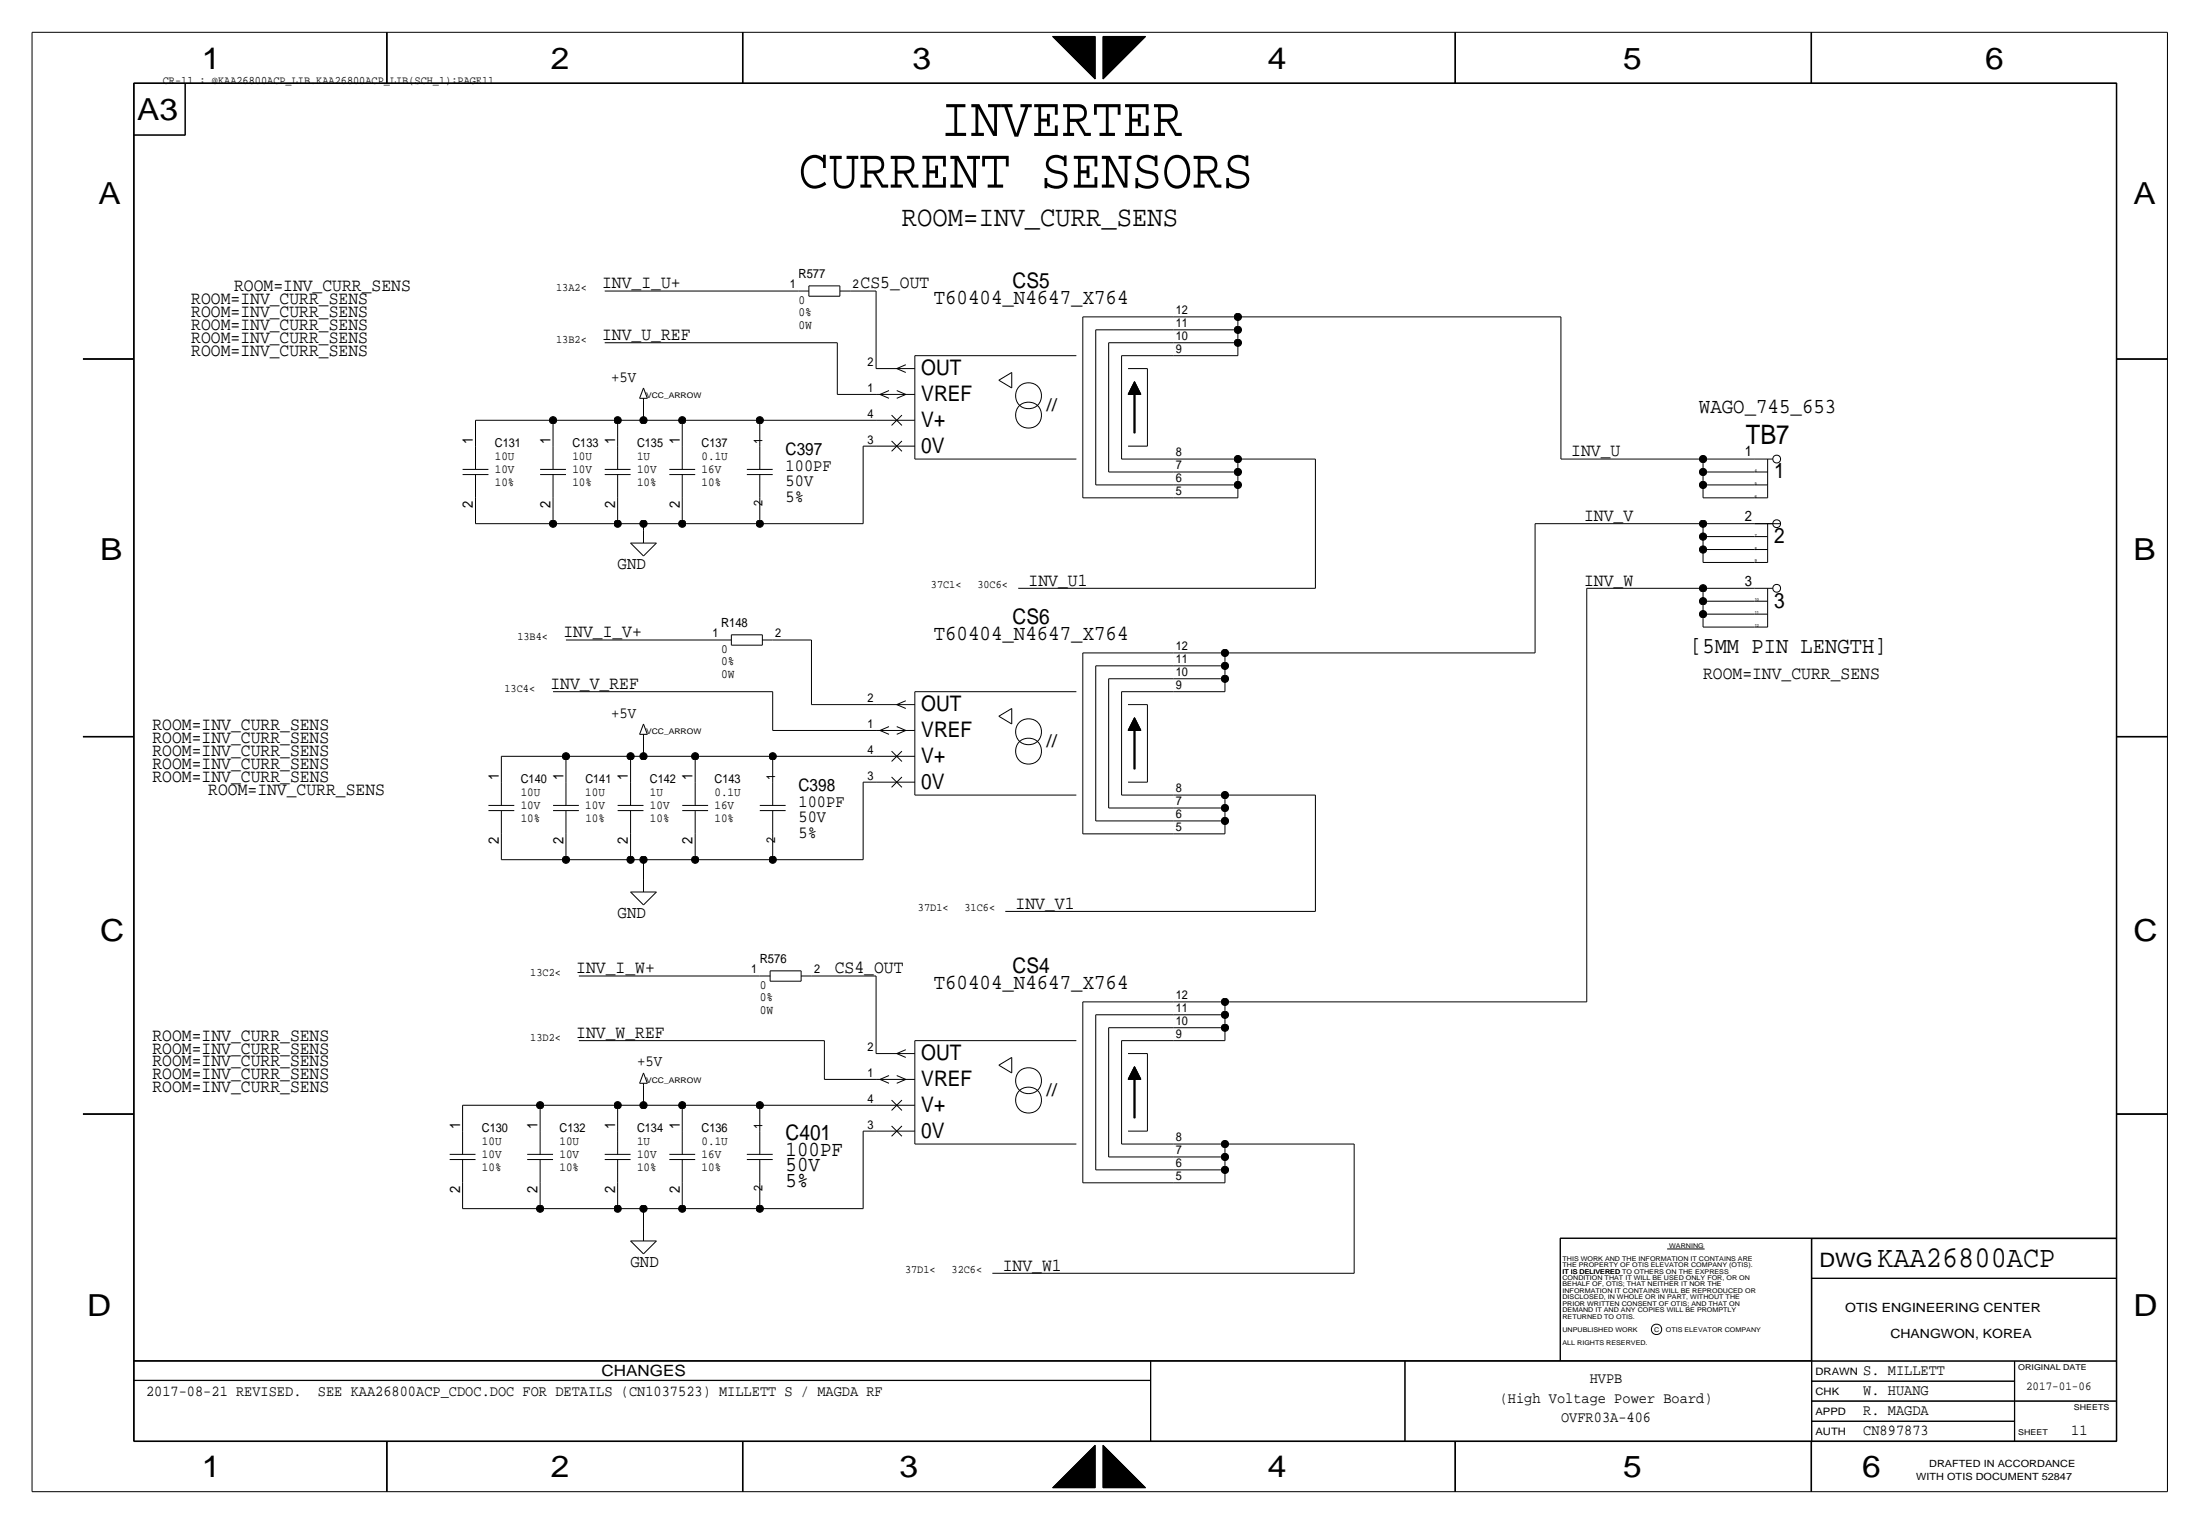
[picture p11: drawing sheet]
<svg xmlns="http://www.w3.org/2000/svg" width="432mm" height="300mm" viewBox="0 0 432 300" stroke-linecap="round" stroke-linejoin="round" font-family="sans-serif">
<g fill="none" stroke="#000" stroke-width=".2">
<path d="M6.3 6.4v286.8zM6.3 6.4h419.8zM26.3 16.3v267zM26.3 16.3h389.8zM26.3 16.4v266.9zM26.3 16.4h389.8zM26.4 16.4h389.6zM26.4 16.4v266.9zM36.4 16.4v10.2zM76 6.4v10zM76.1 6.4v10zM145.9 6.4v10z"/>
<path d="M146 6.4v10zM206.9 7.2h8.4zM206.9 7.2l8.4 8.3zM207 7.2h.1M207 7.2v.1zM207.1 7.2v.1zM207.1 7.2v.2zM207.2 7.2v.2zM207.2 7.2v.3zM207.3 7.2v.3zM207.3 7.2v.4zM207.4 7.2v.4z"/>
<path d="M207.4 7.2v.5zM207.5 7.2v.5zM207.5 7.2v.6zM207.6 7.2v.6zM207.6 7.2v.7zM207.7 7.2v.7zM207.7 7.2v.8zM207.8 7.2v.8zM207.8 7.2v.9zM207.9 7.2v.9zM207.9 7.2v1zM208 7.2v1z"/>
<path d="M208 7.2v1.1zM208.1 7.2v1.1zM208.1 7.2v1.2zM208.2 7.2v1.2zM208.2 7.2v1.3zM208.3 7.2v1.3zM208.3 7.2v1.4zM208.4 7.2v1.4zM208.4 7.2v1.5zM208.5 7.2v1.5zM208.5 7.2v1.6zM208.6 7.2v1.6z"/>
<path d="M208.6 7.2v1.7zM208.7 7.2v1.7zM208.7 7.2v1.8zM208.8 7.2v1.8zM208.8 7.2v1.9zM208.9 7.2v1.9zM208.9 7.2v2zM209 7.2v2zM209 7.2v2.1zM209.1 7.2v2.1zM209.1 7.2v2.2zM209.2 7.2v2.2z"/>
<path d="M209.2 7.2v2.3zM209.3 7.2v2.4zM209.4 7.2v2.5zM209.5 7.2v2.6zM209.6 7.2v2.7zM209.7 7.2v2.7zM209.7 7.2v2.8zM209.8 7.2v2.8zM209.8 7.2v2.9zM209.9 7.2v2.9zM209.9 7.2v3zM210 7.2v3z"/>
<path d="M210 7.2v3.1zM210.1 7.2v3.1zM210.1 7.2v3.2zM210.2 7.2v3.2zM210.2 7.2v3.3zM210.3 7.2v3.3zM210.3 7.2v3.4zM210.4 7.2v3.4zM210.4 7.2v3.5zM210.5 7.2v3.5zM210.5 7.2v3.6zM210.6 7.2v3.6z"/>
<path d="M210.6 7.2v3.7zM210.7 7.2v3.7zM210.7 7.2v3.8zM210.8 7.2v3.8zM210.8 7.2v3.9zM210.9 7.2v3.9zM210.9 7.2v4zM211 7.2v4zM211 7.2v4.1zM211.1 7.2v4.1zM211.1 7.2v4.2zM211.2 7.2v4.2z"/>
<path d="M211.2 7.2v4.3zM211.3 7.2v4.3zM211.3 7.2v4.4zM211.4 7.2v4.4zM211.4 7.2v4.5zM211.5 7.2v4.5zM211.5 7.2v4.6zM211.6 7.2v4.6zM211.6 7.2v4.7zM211.7 7.2v4.7zM211.7 7.2v4.8zM211.8 7.2v4.8z"/>
<path d="M211.8 7.2v4.9zM211.9 7.2v4.9zM211.9 7.2v5zM212 7.2v5zM212 7.2v5.1zM212.1 7.2v5.1zM212.1 7.2v5.2zM212.2 7.2v5.2zM212.2 7.2v5.3zM212.3 7.2v5.3zM212.3 7.2v5.4zM212.4 7.2v5.4z"/>
<path d="M212.4 7.2v5.5zM212.5 7.2v5.6zM212.6 7.2v5.7zM212.7 7.2v5.8zM212.8 7.2v5.8zM212.8 7.2v5.9zM212.9 7.2v5.9zM212.9 7.2v6zM213 7.2v6zM213 7.2v6.1zM213.1 7.2v6.1zM213.1 7.2v6.2z"/>
<path d="M213.2 7.2v6.2zM213.2 7.2v6.3zM213.3 7.2v6.3zM213.3 7.2v6.4zM213.4 7.2v6.4zM213.4 7.2v6.5zM213.5 7.2v6.5zM213.5 7.2v6.6zM213.6 7.2v6.6zM213.6 7.2v6.7zM213.7 7.2v6.7zM213.7 7.2v6.8z"/>
<path d="M213.8 7.2v6.8zM213.8 7.2v6.9zM213.9 7.2v6.9zM213.9 7.2v7zM214 7.2v7zM214 7.2v7.1zM214.1 7.2v7.1zM214.1 7.2v7.2zM214.2 7.2v7.2zM214.2 7.2v7.3zM214.3 7.2v7.3zM214.3 7.2v7.4z"/>
<path d="M214.4 7.2v7.4zM214.4 7.2v7.5zM214.5 7.2v7.5zM214.5 7.2v7.6zM214.6 7.2v7.6zM214.6 7.2v7.7zM214.7 7.2v7.7zM214.7 7.2v7.8zM214.8 7.2v7.8zM214.8 7.2v7.9zM214.9 7.2v7.9zM214.9 7.2v8z"/>
<path d="M215 7.2v8zM215 7.2v8.1zM215.1 7.2v8.1zM215.1 7.2v8.2zM215.2 7.2v8.2zM215.2 7.2v8.3zM215.3 7.2v8.3zM216.8 7.2v8.3zM216.8 7.2h8.4zM216.9 7.2v8.3zM216.9 7.2v8.2zM217 7.2v8.2z"/>
<path d="M217 7.2v8.1zM217.1 7.2v8.1zM217.1 7.2v8zM217.2 7.2v8zM217.2 7.2v7.9zM217.3 7.2v7.9zM217.3 7.2v7.8zM217.4 7.2v7.8zM217.4 7.2v7.7zM217.5 7.2v7.7zM217.5 7.2v7.6zM217.6 7.2v7.6z"/>
<path d="M217.6 7.2v7.5zM217.7 7.2v7.5zM217.7 7.2v7.4zM217.8 7.2v7.4zM217.8 7.2v7.3zM217.9 7.2v7.3zM217.9 7.2v7.2zM218 7.2v7.2zM218 7.2v7.1zM218.1 7.2v7.1zM218.1 7.2v7zM218.2 7.2v7z"/>
<path d="M218.2 7.2v6.9zM218.3 7.2v6.9zM218.3 7.2v6.8zM218.4 7.2v6.8zM218.4 7.2v6.7zM218.5 7.2v6.7zM218.5 7.2v6.6zM218.6 7.2v6.6zM218.6 7.2v6.5zM218.7 7.2v6.5zM218.7 7.2v6.4zM218.8 7.2v6.4z"/>
<path d="M218.8 7.2v6.3zM218.9 7.2v6.3zM218.9 7.2v6.2zM219 7.2v6.2zM219 7.2v6.1zM219.1 7.2v6.1zM219.2 7.2v6zM219.3 7.2v5.9zM219.4 7.2v5.8zM219.5 7.2v5.7zM219.6 7.2v5.6zM219.7 7.2v5.5z"/>
<path d="M219.7 7.2v5.4zM219.8 7.2v5.4zM219.8 7.2v5.3zM219.9 7.2v5.3zM219.9 7.2v5.2zM220 7.2v5.2zM220 7.2v5.1zM220.1 7.2v5.1zM220.1 7.2v5zM220.2 7.2v5zM220.2 7.2v4.9zM220.3 7.2v4.9z"/>
<path d="M220.3 7.2v4.8zM220.4 7.2v4.8zM220.4 7.2v4.7zM220.5 7.2v4.7zM220.5 7.2v4.6zM220.6 7.2v4.6zM220.6 7.2v4.5zM220.7 7.2v4.5zM220.7 7.2v4.4zM220.8 7.2v4.4zM220.8 7.2v4.3zM220.9 7.2v4.3z"/>
<path d="M220.9 7.2v4.2zM221 7.2v4.2zM221 7.2v4.1zM221.1 7.2v4.1zM221.1 7.2v4zM221.2 7.2v4zM221.2 7.2v3.9zM221.3 7.2v3.9zM221.3 7.2v3.8zM221.4 7.2v3.8zM221.4 7.2v3.7zM221.5 7.2v3.7z"/>
<path d="M221.5 7.2v3.6zM221.6 7.2v3.6zM221.6 7.2v3.5zM221.7 7.2v3.5zM221.7 7.2v3.4zM221.8 7.2v3.4zM221.8 7.2v3.3zM221.9 7.2v3.3zM221.9 7.2v3.2zM222 7.2v3.2zM222 7.2v3.1zM222.1 7.2v3.1z"/>
<path d="M222.1 7.2v3zM222.2 7.2v3zM222.2 7.2v2.9zM222.3 7.2v2.9zM222.4 7.2v2.8zM222.5 7.2v2.7zM222.6 7.2v2.6zM222.7 7.2v2.5zM222.8 7.2v2.4zM222.9 7.2v2.3zM222.9 7.2v2.2zM223 7.2v2.2z"/>
<path d="M223 7.2v2.1zM223.1 7.2v2.1zM223.1 7.2v2zM223.2 7.2v2zM223.2 7.2v1.9zM223.3 7.2v1.9zM223.3 7.2v1.8zM223.4 7.2v1.8zM223.4 7.2v1.7zM223.5 7.2v1.7zM223.5 7.2v1.6zM223.6 7.2v1.6z"/>
<path d="M223.6 7.2v1.5zM223.7 7.2v1.5zM223.7 7.2v1.4zM223.8 7.2v1.4zM223.8 7.2v1.3zM223.9 7.2v1.3zM223.9 7.2v1.2zM224 7.2v1.2zM224 7.2v1.1zM224.1 7.2v1.1zM224.1 7.2v1zM224.2 7.2v1z"/>
<path d="M224.2 7.2v.9zM224.3 7.2v.9zM224.3 7.2v.8zM224.4 7.2v.8zM224.4 7.2v.7zM224.5 7.2v.7zM224.5 7.2v.6zM224.6 7.2v.6zM224.6 7.2v.5zM224.7 7.2v.5zM224.7 7.2v.4zM224.8 7.2v.4z"/>
<path d="M224.8 7.2v.3zM224.9 7.2v.3zM224.9 7.2v.2zM225 7.2v.2zM225 7.2v.1zM225.1 7.2v.1zM225.1 7.2h.1M225.2 7.2l-8.4 8.3zM286 6.4v10zM286.1 6.4v10zM356 6.4v10zM356.1 6.4v10z"/>
<path d="M416 16.4v266.9zM416.1 16.4v266.9zM416.1 16.3v267zM426.1 6.4v286.8zM26.3 26.5h10.1zM26.3 26.6h10.1zM118.9 57.2h38.1zM157 57.2h2zM159 56.2h6.1zM159 58.2h6.1zM159 56.2v2zM165.1 57.2h2z"/>
<path d="M165.1 56.2v2zM167.1 57.2h5.1zM172.2 57.2v15.2zM16.3 70.6h10zM16.3 70.5h10zM118.9 67.4h45.7zM125.7 78.3h1.6zM126.5 76.3l-.8 2zM126.5 78.8v3.8zM126.5 76.3l.8 2zM126.5 78.3v.5zM164.6 67.4v10.1z"/>
<path d="M164.6 77.5h7.6zM172.2 72.4h7.6zM172.2 77.5h7.6zM173 77.5l1.8 .8zM173 77.5l1.8-.7zM176.3 76.8l1.8 .7zM176.3 78.3l1.8-.8zM176.3 72.4l1.8-.7zM176.3 72.4l1.8 .8zM179.8 69.9h31.8zM179.8 69.9v20.3zM196.3 74.7l2.6-1.5z"/>
<path d="M196.3 74.7l2.6 1.6zM198.9 73.2v3.1zM212.9 62.3v35.5zM212.9 62.3h17.7zM215.4 64.8v30.5zM215.4 64.8h15.2zM217.9 67.4v25.4zM217.9 67.4h12.7zM220.5 69.9h10.1zM220.5 69.9v20.3zM221.7 72.4h3.9zM221.7 77.5h2.6z"/>
<path d="M221.8 77.4v.1zM221.8 77.3v.2zM221.9 77.2v.3zM221.9 77.1v.4zM222 77v.5zM222 76.9v.6zM222.1 76.8v.7zM222.1 76.7v.8zM222.2 76.6v.9zM222.2 76.5v1zM222.3 76.4v1.1zM222.4 76.3v1.2z"/>
<path d="M222.4 76.2v1.3zM222.5 76.1v1.4zM222.5 76v1.5zM222.6 75.9v1.6zM222.6 75.8v1.7zM222.7 75.7v1.8zM222.7 75.6v1.9zM222.8 75.5v2zM222.8 75.4v2.1zM222.9 75.3v2.2zM222.9 75.2v9.9zM223 75.1v10z"/>
<path d="M223 75v10.1zM223 75l-1.3 2.5zM223 75l1.3 2.5zM223.1 75.1v10zM223.1 75.2v9.9zM223.2 75.3v2.2zM223.2 75.4v2.1zM223.3 75.5v2zM223.3 75.6v1.9zM223.4 75.7v1.8zM223.4 75.8v1.7zM223.5 75.9v1.6z"/>
<path d="M223.5 76v1.5zM223.6 76.1v1.4zM223.6 76.2v1.3zM223.7 76.3v1.2zM223.7 76.4v1.1zM223.8 76.5v1zM223.8 76.6v.9zM223.9 76.7v.8zM223.9 76.8v.7zM224 76.9v.6zM224 77v.5zM224.1 77.1v.4z"/>
<path d="M224.1 77.2v.3zM224.2 77.3v.2zM224.2 77.4v.1zM225.6 72.4v15.3zM230.6 67.4h12.7zM230.6 69.9h12.7zM230.6 64.8h12.7zM230.6 62.3h12.7zM243.3 62.3h63.5zM243.3 67.4v2.5zM243.3 64.8v2.6zM243.3 62.3v2.5z"/>
<path d="M306.8 62.3v27.9zM416.1 70.6h10zM416.1 70.5h10zM90.9 93.3h5.1zM90.9 92.3h5.1zM93.5 82.6v5.1zM93.5 97.8v5.1zM93.5 87.7v4.6zM93.5 93.3v4.5zM93.5 82.6h15.2zM106.2 93.3h5.1zM106.2 92.3h5.1z"/>
<path d="M108.7 82.6h12.7zM108.7 82.6v5.1zM108.7 97.8v5.1zM108.7 87.7v4.6zM108.7 93.3v4.5zM118.9 93.3h5.1zM118.9 92.3h5.1zM121.4 82.6h5.1zM121.4 82.6v5.1zM121.4 97.8v5.1zM121.4 87.7v4.6zM121.4 93.3v4.5z"/>
<path d="M126.5 82.6h7.6zM131.6 93.3h5.1zM131.6 92.3h5.1zM134.1 82.6h15.3zM134.1 82.6v5.1zM134.1 97.8v5.1zM134.1 87.7v4.6zM134.1 93.3v4.5zM146.8 92.3h5.1zM146.8 93.3h5.1zM149.4 82.6v5.1zM149.4 97.8v5.1z"/>
<path d="M149.4 93.3v4.5zM149.4 87.7v4.6zM149.4 82.6h22.8zM169.7 87.7v15.2zM169.7 87.7h2.5zM172.2 82.6h7.6zM172.2 87.7h7.6zM175.3 81.6l2 2zM175.3 86.7l2 2zM177.3 81.6l-2 2zM177.3 86.7l-2 2zM179.8 90.2h31.8z"/>
<path d="M212.9 97.8h17.7zM215.4 95.3h15.2zM217.9 92.8h12.7zM220.5 90.2h10.1zM221.7 87.7h3.9zM230.6 90.2h12.7zM230.6 92.8h12.7zM230.6 95.3h12.7zM230.6 97.8h12.7zM243.3 90.2h15.3zM243.3 90.2v2.6zM243.3 92.8v2.5z"/>
<path d="M243.3 95.3v2.5zM258.6 90.2v25.4zM306.8 90.2h28zM334.8 90.2h10.1zM334.8 92.8h10.1zM334.8 95.3h10.1zM334.8 97.8h10.1zM334.8 90.2v2.6zM334.8 92.8v2.5zM334.8 95.3v2.5zM344.9 97.8h2.6zM344.9 92.8h2.6z"/>
<path d="M344.9 95.3h2.6zM344.9 90.2h3.6zM347.5 90.2v7.6zM93.5 102.9h15.2zM108.7 102.9h12.7zM121.4 102.9h5.1zM124 106.7h5zM124 106.7l2.5 2.6zM126.5 102.9v1.3zM126.5 104.2v2.5zM126.5 102.9h7.6zM129 106.7l-2.5 2.6z"/>
<path d="M134.1 102.9h15.3zM149.4 102.9h20.3zM200.2 115.6h58.4zM301.8 102.9v25.4zM301.8 102.9h33zM311.9 115.6v81.3zM311.9 115.6h22.9zM334.8 118.2h10.1zM334.8 102.9h10.1zM334.8 105.5h10.1zM334.8 108h10.1zM334.8 118.2v2.5z"/>
<path d="M334.8 115.6v2.6zM334.8 115.6h10.1zM334.8 102.9v2.6zM334.8 105.5v2.5zM334.8 108v2.5zM334.8 110.5h10.1zM344.9 102.9h5.1zM344.9 118.2h2.6zM344.9 110.5h2.6zM344.9 108h2.6zM344.9 105.5h2.6zM344.9 115.6h3.6z"/>
<path d="M344.9 102.9h3.6zM347.5 102.9v7.6zM347.5 115.6v7.6zM108.7 135.9h43.2zM111.3 125.8h30.4zM141.7 125.8h2.1zM143.8 124.8h6.1zM143.8 126.8h6.1zM143.8 124.8v2zM149.9 125.8h2zM149.9 124.8v2zM151.9 135.9v7.7z"/>
<path d="M151.9 125.8h7.6zM159.5 138.5h12.7zM159.5 125.8v12.7zM172.2 138.5h7.6zM176.3 138.5l1.8-.8zM176.3 138.5l1.8 .7zM179.8 135.9h31.8zM179.8 135.9v20.4zM198.9 139.2v3.1zM212.9 128.3v35.6zM212.9 128.3h17.7zM215.4 130.9v30.4z"/>
<path d="M215.4 130.9h15.2zM217.9 133.4v25.4zM217.9 133.4h12.7zM220.5 135.9h10.1zM220.5 135.9v20.4zM221.7 138.5h3.9zM225.6 138.5v15.2zM230.6 135.9h10.2zM230.6 133.4h10.2zM230.6 130.9h10.2zM230.6 128.3h10.2zM240.8 128.3h61z"/>
<path d="M240.8 133.4v2.5zM240.8 130.9v2.5zM240.8 128.3v2.6zM334.8 123.2h10.1zM334.8 120.7h10.1zM334.8 120.7v2.5zM344.9 123.2h2.6zM344.9 120.7h2.6zM16.3 144.7h10zM16.3 144.8h10zM96 159.3h5.1zM96 158.3h5.1z"/>
<path d="M98.6 148.6h12.7zM98.6 148.6v5.1zM98.6 153.7v4.6zM98.6 159.3v4.6zM108.7 159.3h5.1zM108.7 158.3h5.1zM111.3 148.6h12.7zM111.3 148.6v5.1zM111.3 153.7v4.6zM111.3 159.3v4.6zM121.4 159.3h5.1zM121.4 158.3h5.1z"/>
<path d="M124 148.6v5.1zM124 153.7v4.6zM124 159.3v4.6zM124 148.6h2.5zM125.7 144.3h1.6zM126.5 148.6h10.2zM126.5 142.3l-.8 2zM126.5 144.8v3.8zM126.5 142.3l.8 2zM126.5 144.3v.5zM134.1 159.3h5.1zM134.1 158.3h5.1z"/>
<path d="M136.7 148.6v5.1zM136.7 153.7v4.6zM136.7 159.3v4.6zM136.7 148.6h15.2zM149.4 159.3h5zM149.4 158.3h5zM151.9 148.6v5.1zM151.9 159.3v4.6zM151.9 153.7v4.6zM151.9 143.6h20.3zM151.9 148.6h20.3zM169.7 153.7v15.3z"/>
<path d="M169.7 153.7h2.5zM172.2 148.6h7.6zM172.2 153.7h7.6zM172.2 143.6h7.6zM173 143.6l1.8 .7zM173 143.6l1.8-.8zM175.3 147.6l2 2.1zM175.3 152.7l2 2zM176.3 142.8l1.8 .8zM176.3 144.3l1.8-.7zM177.3 147.6l-2 2.1zM177.3 152.7l-2 2z"/>
<path d="M179.8 156.3h31.8zM196.3 140.8l2.6-1.6zM196.3 140.8l2.6 1.5zM217.9 158.8h12.7zM220.5 156.3h10.1zM221.7 153.7h3.9zM221.7 143.6h2.6zM221.8 143.5v.1zM221.8 143.4v.2zM221.9 143.3v.3zM221.9 143.2v.4zM222 143.1v.5z"/>
<path d="M222 143v.6zM222.1 142.8v.8zM222.1 142.7v.9zM222.2 142.6v1zM222.2 142.5v1.1zM222.3 142.4v1.2zM222.4 142.3v1.3zM222.4 142.2v1.4zM222.5 142.1v1.5zM222.5 142v1.6zM222.6 141.9v1.7zM222.6 141.8v1.8z"/>
<path d="M222.7 141.7v1.9zM222.7 141.6v2zM222.8 141.5v2.1zM222.8 141.4v2.2zM222.9 141.3v2.3zM222.9 141.2v10zM223 141.1v10.1zM223 141v10.2zM223 141l-1.3 2.6zM223 141l1.3 2.6zM223.1 141.1v10.1zM223.1 141.2v10z"/>
<path d="M223.2 141.3v2.3zM223.2 141.4v2.2zM223.3 141.5v2.1zM223.3 141.6v2zM223.4 141.7v1.9zM223.4 141.8v1.8zM223.5 141.9v1.7zM223.5 142v1.6zM223.6 142.1v1.5zM223.6 142.2v1.4zM223.7 142.3v1.3zM223.7 142.4v1.2z"/>
<path d="M223.8 142.5v1.1zM223.8 142.6v1zM223.9 142.7v.9zM223.9 142.8v.8zM224 143v.6zM224 143.1v.5zM224.1 143.2v.4zM224.1 143.3v.3zM224.2 143.4v.2zM224.2 143.5v.1zM230.6 156.3h10.2zM230.6 158.8h10.2z"/>
<path d="M240.8 156.3h17.8zM240.8 156.3v2.5zM240.8 158.8v2.5zM258.6 156.3v22.8zM416.1 144.8h10zM416.1 144.7h10zM98.6 169h12.7zM98.6 163.9v5.1zM111.3 169h12.7zM111.3 163.9v5.1zM124 169h2.5zM124 163.9v5.1z"/>
<path d="M124 175.3h5zM124 175.3l2.5 2.6zM126.5 169h10.2zM126.5 169v3.8zM126.5 172.8v2.5zM129 175.3l-2.5 2.6zM136.7 163.9v5.1zM136.7 169h15.2zM151.9 169h17.8zM151.9 163.9v5.1zM197.6 179.1h61zM212.9 163.9h17.7z"/>
<path d="M215.4 161.3h15.2zM230.6 163.9h10.2zM230.6 161.3h10.2zM240.8 161.3v2.6zM113.8 191.8h35.6zM149.4 191.8h2zM151.4 190.8h6.1zM151.4 192.8h6.1zM151.4 190.8v2zM157.5 191.8h2zM157.5 190.8v2zM159.5 191.8h12.7z"/>
<path d="M172.2 191.8v15.3zM212.9 196.9v35.6zM212.9 196.9h17.7zM215.4 199.4v30.5zM215.4 199.4h15.2zM230.6 196.9h10.2zM230.6 199.4h10.2zM240.8 196.9h71.1zM240.8 196.9v2.5zM240.8 199.4v2.6zM16.3 219h10zM16.3 218.9h10z"/>
<path d="M90.9 217.2h15.3zM90.9 217.2v5.1zM106.2 217.2v5.1zM106.2 217.2h15.2zM113.8 204.5h48.3zM121.4 217.2h5.1zM121.4 217.2v5.1zM125.7 212.9h1.6zM126.5 210.9l-.8 2zM126.5 213.4v3.8zM126.5 210.9l.8 2zM126.5 212.9v.5z"/>
<path d="M126.5 217.2h7.6zM134.1 217.2h15.3zM134.1 217.2v5.1zM149.4 217.2v5.1zM149.4 217.2h22.8zM162.1 212.1h10.1zM162.1 204.5v7.6zM172.2 207.1h7.6zM172.2 217.2h7.6zM172.2 212.1h7.6zM173 212.1l1.8 .8zM173 212.1l1.8-.7z"/>
<path d="M175.3 216.2l2 2zM176.3 211.4l1.8 .7zM176.3 212.9l1.8-.8zM176.3 207.1l1.8-.8zM176.3 207.1l1.8 .7zM177.3 216.2l-2 2zM179.8 204.5h31.8zM179.8 204.5v20.3zM196.3 209.3l2.6-1.5zM196.3 209.3l2.6 1.6zM198.9 207.8v3.1zM217.9 202v25.4z"/>
<path d="M217.9 202h12.7zM220.5 204.5h10.1zM220.5 204.5v20.3zM221.7 207.1h3.9zM221.7 212.1h2.6zM221.8 212v.1zM221.8 211.9v.2zM221.9 211.8v.3zM221.9 211.7v.4zM222 211.6v.5zM222 211.5v.6zM222.1 211.4v.7z"/>
<path d="M222.1 211.3v.8zM222.2 211.2v.9zM222.2 211.1v1zM222.3 211v1.1zM222.4 210.9v1.2zM222.4 210.8v1.3zM222.5 210.7v1.4zM222.5 210.6v1.5zM222.6 210.5v1.6zM222.6 210.4v1.7zM222.7 210.3v1.8zM222.7 210.2v1.9z"/>
<path d="M222.8 210.1v2zM222.8 210v2.1zM222.9 209.9v2.2zM222.9 209.8v10zM223 209.7v10.1zM223 209.6v10.2zM223 209.6l-1.3 2.5zM223 209.6l1.3 2.5zM223.1 209.7v10.1zM223.1 209.8v10zM223.2 209.9v2.2zM223.2 210v2.1z"/>
<path d="M223.3 210.1v2zM223.3 210.2v1.9zM223.4 210.3v1.8zM223.4 210.4v1.7zM223.5 210.5v1.6zM223.5 210.6v1.5zM223.6 210.7v1.4zM223.6 210.8v1.3zM223.7 210.9v1.2zM223.7 211v1.1zM223.8 211.1v1zM223.8 211.2v.9z"/>
<path d="M223.9 211.3v.8zM223.9 211.4v.7zM224 211.5v.6zM224 211.6v.5zM224.1 211.7v.4zM224.1 211.8v.3zM224.2 211.9v.2zM224.2 212v.1zM225.6 207.1v15.2zM230.6 204.5h10.2zM230.6 202h10.2zM240.8 202v2.5z"/>
<path d="M416.1 219h10zM416.1 218.9h10zM88.4 227.9h5.1zM88.4 226.9h5.1zM90.9 237.5h15.3zM90.9 232.5v5zM90.9 222.3v4.6zM90.9 227.9v4.6zM103.6 227.9h5.1zM103.6 226.9h5.1zM106.2 232.5v5zM106.2 222.3v4.6z"/>
<path d="M106.2 227.9v4.6zM106.2 237.5h15.2zM118.9 227.9h5.1zM118.9 226.9h5.1zM121.4 237.5h5.1zM121.4 232.5v5zM121.4 222.3v4.6zM121.4 227.9v4.6zM126.5 237.5v3.9zM126.5 237.5h7.6zM131.6 227.9h5.1zM131.6 226.9h5.1z"/>
<path d="M134.1 237.5h15.3zM134.1 232.5v5zM134.1 222.3v4.6zM134.1 227.9v4.6zM146.8 226.9h5.1zM146.8 227.9h5.1zM149.4 232.5v5zM149.4 227.9v4.6zM149.4 222.3v4.6zM149.4 237.5h20.3zM169.7 222.3h2.5zM169.7 222.3v15.2z"/>
<path d="M172.2 222.3h7.6zM175.3 221.3l2 2zM177.3 221.3l-2 2zM179.8 224.8h31.8zM212.9 232.5h17.7zM215.4 229.9h15.2zM217.9 227.4h12.7zM220.5 224.8h10.1zM221.7 222.3h3.9zM230.6 229.9h10.2zM230.6 232.5h10.2zM230.6 224.8h10.2z"/>
<path d="M230.6 227.4h10.2zM240.8 224.8h25.4zM240.8 229.9v2.6zM240.8 227.4v2.5zM240.8 224.8v2.6zM266.2 224.8v25.4zM124 243.9h5zM124 243.9l2.5 2.5zM126.5 241.4v2.5zM129 243.9l-2.5 2.5zM195.1 250.2h71.1zM306.7 243.4h109.4z"/>
<path d="M306.7 243.3h109.4zM306.7 243.3v24.2zM327.7 245.5h7.4zM356.1 243.4h60zM356.1 243.3v24.2zM356.1 251.2h60zM356.1 251.3h60zM356.1 243.3v49.9zM356.2 243.3v40zM26.3 271.3h199.9zM26.3 267.4h329.8zM26.3 267.5h389.8z"/>
<path d="M226.2 267.5v15.8zM276.1 267.5v15.8zM276.2 267.5v15.8zM356.1 279.3h39.9zM356.1 271.4h39.9zM356.1 271.5h39.9zM356.1 275.3h60zM356.1 275.4h60zM396 267.5v15.8zM6.3 293.2h419.8zM26.3 283.3h389.8zM26.3 283.2h389.8z"/>
<path d="M76 283.3v9.9zM76.1 283.3v9.9zM145.9 283.3v9.9zM146 283.3v9.9zM206.9 292.4h8.4zM207 292.4h.1M207 292.3v.1zM207.1 292.3v.1zM207.1 292.2v.2zM207.2 292.2v.2zM207.2 292.1v.3zM207.3 292v.4z"/>
<path d="M207.4 291.9v.5zM207.5 291.8v.6zM207.6 291.7v.7zM207.7 291.6v.8zM207.8 291.5v.9zM207.9 291.4v1zM208 291.3v1.1zM208.1 291.2v1.2zM208.2 291.1v1.3zM208.3 291v1.4zM208.4 290.9v1.5zM208.5 290.8v1.6z"/>
<path d="M208.6 290.7v1.7zM208.7 290.6v1.8zM208.8 290.5v1.9zM208.9 290.4v2zM209 290.3v2.1zM209.1 290.2v2.2zM209.2 290.1v2.3zM209.3 290v2.4zM209.4 289.9v2.5zM209.5 289.8v2.6zM209.6 289.7v2.7zM209.7 289.7v2.7z"/>
<path d="M209.7 289.6v2.8zM209.8 289.6v2.8zM209.8 289.5v2.9zM209.9 289.5v2.9zM209.9 289.4v3zM210 289.4v3zM210 289.3v3.1zM210.1 289.3v3.1zM210.1 289.2v3.2zM210.2 289.2v3.2zM210.2 289.1v3.3zM210.3 289.1v3.3z"/>
<path d="M210.3 289v3.4zM210.4 289v3.4zM210.4 288.9v3.5zM210.5 288.8v3.6zM210.6 288.7v3.7zM210.7 288.6v3.8zM210.8 288.5v3.9zM210.9 288.4v4zM211 288.3v4.1zM211.1 288.2v4.2zM211.2 288.1v4.3zM211.3 288v4.4z"/>
<path d="M211.4 287.9v4.5zM211.5 287.8v4.6zM211.6 287.7v4.7zM211.7 287.6v4.8zM211.8 287.5v4.9zM211.9 287.4v5zM212 287.3v5.1zM212.1 287.2v5.2zM212.2 287.1v5.3zM212.3 287v5.4zM212.4 286.9v5.5zM212.5 286.8v5.6z"/>
<path d="M212.6 286.7v5.7zM212.7 286.6v5.8zM212.8 286.6v5.8zM212.8 286.5v5.9zM212.9 286.5v5.9zM212.9 286.4v6zM213 286.4v6zM213 286.3v6.1zM213.1 286.3v6.1zM213.1 286.2v6.2zM213.2 286.2v6.2zM213.2 286.1v6.3z"/>
<path d="M213.3 286.1v6.3zM213.3 286v6.4zM213.4 286v6.4zM213.4 285.9v6.5zM213.5 285.9v6.5zM213.5 285.8v6.6zM213.6 285.7v6.7zM213.7 285.6v6.8zM213.8 285.5v6.9zM213.9 285.4v7zM214 285.3v7.1zM214.1 285.2v7.2z"/>
<path d="M214.2 285.1v7.3zM214.3 285v7.4zM214.4 284.9v7.5zM214.5 284.8v7.6zM214.6 284.7v7.7zM214.7 284.6v7.8zM214.8 284.5v7.9zM214.9 284.4v8zM215 284.3v8.1zM215.1 284.2v8.2zM215.2 284.1v8.3zM215.3 284l-8.4 8.4z"/>
<path d="M215.3 284v8.4zM216.8 284v8.4zM216.8 284l8.4 8.4zM216.8 292.4h8.4zM216.9 284.1v8.3zM217 284.2v8.2zM217.1 284.3v8.1zM217.2 284.4v8zM217.3 284.5v7.9zM217.4 284.6v7.8zM217.5 284.7v7.7zM217.6 284.8v7.6z"/>
<path d="M217.7 284.9v7.5zM217.8 285v7.4zM217.9 285.1v7.3zM218 285.2v7.2zM218.1 285.3v7.1zM218.2 285.4v7zM218.3 285.5v6.9zM218.4 285.6v6.8zM218.5 285.7v6.7zM218.6 285.8v6.6zM218.6 285.9v6.5zM218.7 285.9v6.5z"/>
<path d="M218.7 286v6.4zM218.8 286v6.4zM218.8 286.1v6.3zM218.9 286.1v6.3zM218.9 286.2v6.2zM219 286.2v6.2zM219 286.3v6.1zM219.1 286.3v6.1zM219.2 286.4v6zM219.3 286.5v5.9zM219.4 286.6v5.8zM219.5 286.7v5.7z"/>
<path d="M219.6 286.8v5.6zM219.7 286.9v5.5zM219.8 287v5.4zM219.9 287.1v5.3zM220 287.2v5.2zM220.1 287.3v5.1zM220.2 287.4v5zM220.3 287.5v4.9zM220.4 287.6v4.8zM220.5 287.7v4.7zM220.6 287.8v4.6zM220.7 287.9v4.5z"/>
<path d="M220.8 288v4.4zM220.9 288.1v4.3zM221 288.2v4.2zM221.1 288.3v4.1zM221.2 288.4v4zM221.3 288.5v3.9zM221.4 288.6v3.8zM221.5 288.7v3.7zM221.6 288.8v3.6zM221.7 288.9v3.5zM221.7 289v3.4zM221.8 289v3.4z"/>
<path d="M221.8 289.1v3.3zM221.9 289.1v3.3zM221.9 289.2v3.2zM222 289.2v3.2zM222 289.3v3.1zM222.1 289.3v3.1zM222.1 289.4v3zM222.2 289.4v3zM222.2 289.5v2.9zM222.3 289.5v2.9zM222.4 289.6v2.8zM222.5 289.7v2.7z"/>
<path d="M222.6 289.8v2.6zM222.7 289.9v2.5zM222.8 290v2.4zM222.9 290.1v2.3zM223 290.2v2.2zM223.1 290.3v2.1zM223.2 290.4v2zM223.3 290.5v1.9zM223.4 290.6v1.8zM223.5 290.7v1.7zM223.6 290.8v1.6zM223.7 290.9v1.5z"/>
<path d="M223.8 291v1.4zM223.9 291.1v1.3zM224 291.2v1.2zM224.1 291.3v1.1zM224.2 291.4v1zM224.3 291.5v.9zM224.4 291.6v.8zM224.5 291.7v.7zM224.6 291.8v.6zM224.7 291.9v.5zM224.8 292v.4zM224.9 292.1v.3z"/>
<path d="M224.9 292.2v.2zM225 292.2v.2zM225 292.3v.1zM225.1 292.3v.1zM225.1 292.4h.1M286 283.3v9.9zM286.1 283.3v9.9zM356 283.3v9.9zM356.1 283.3v9.9z"/>
<circle cx="202.2" cy="77.8" r="2.56"/>
<circle cx="202.2" cy="81.6" r="2.56"/>
<circle cx="349.3" cy="90.2" r=".77"/>
<circle cx="349.2" cy="115.6" r=".77"/>
<circle cx="349.2" cy="102.9" r=".77"/>
<circle cx="202.2" cy="143.8" r="2.56"/>
<circle cx="202.2" cy="147.6" r="2.56"/>
<circle cx="202.2" cy="216.2" r="2.56"/>
<circle cx="202.2" cy="212.4" r="2.56"/>
<circle cx="325.6" cy="261.3" r="1.02"/>
</g>
<g fill="#000" stroke="#000" stroke-width=".2">
<circle cx="243.3" cy="64.8" r=".71"/>
<circle cx="243.3" cy="62.3" r=".71"/>
<circle cx="243.3" cy="67.4" r=".71"/>
<circle cx="108.7" cy="82.6" r=".71"/>
<circle cx="121.4" cy="82.6" r=".71"/>
<circle cx="126.5" cy="82.6" r=".71"/>
<circle cx="134.1" cy="82.6" r=".71"/>
<circle cx="149.4" cy="82.6" r=".71"/>
<circle cx="243.3" cy="92.8" r=".71"/>
<circle cx="243.3" cy="95.3" r=".71"/>
<circle cx="243.3" cy="90.2" r=".71"/>
<circle cx="334.8" cy="90.2" r=".71"/>
<circle cx="334.8" cy="92.8" r=".71"/>
<circle cx="334.8" cy="95.3" r=".71"/>
<circle cx="108.7" cy="102.9" r=".71"/>
<circle cx="121.4" cy="102.9" r=".71"/>
<circle cx="126.5" cy="102.9" r=".71"/>
<circle cx="134.1" cy="102.9" r=".71"/>
<circle cx="149.4" cy="102.9" r=".71"/>
<circle cx="334.8" cy="102.9" r=".71"/>
<circle cx="334.8" cy="105.5" r=".71"/>
<circle cx="334.8" cy="115.6" r=".71"/>
<circle cx="334.8" cy="108" r=".71"/>
<circle cx="334.8" cy="118.2" r=".71"/>
<circle cx="240.8" cy="128.3" r=".71"/>
<circle cx="240.8" cy="133.4" r=".71"/>
<circle cx="240.8" cy="130.9" r=".71"/>
<circle cx="334.8" cy="120.7" r=".71"/>
<circle cx="111.3" cy="148.6" r=".71"/>
<circle cx="124" cy="148.6" r=".71"/>
<circle cx="126.5" cy="148.6" r=".71"/>
<circle cx="136.7" cy="148.6" r=".71"/>
<circle cx="151.9" cy="148.6" r=".71"/>
<circle cx="240.8" cy="158.8" r=".71"/>
<circle cx="240.8" cy="156.3" r=".71"/>
<circle cx="111.3" cy="169" r=".71"/>
<circle cx="124" cy="169" r=".71"/>
<circle cx="126.5" cy="169" r=".71"/>
<circle cx="136.7" cy="169" r=".71"/>
<circle cx="151.9" cy="169" r=".71"/>
<circle cx="240.8" cy="161.3" r=".71"/>
<circle cx="240.8" cy="196.9" r=".71"/>
<circle cx="240.8" cy="199.4" r=".71"/>
<circle cx="106.2" cy="217.2" r=".71"/>
<circle cx="121.4" cy="217.2" r=".71"/>
<circle cx="126.5" cy="217.2" r=".71"/>
<circle cx="134.1" cy="217.2" r=".71"/>
<circle cx="149.4" cy="217.2" r=".71"/>
<circle cx="240.8" cy="202" r=".71"/>
<circle cx="106.2" cy="237.5" r=".71"/>
<circle cx="121.4" cy="237.5" r=".71"/>
<circle cx="126.5" cy="237.5" r=".71"/>
<circle cx="134.1" cy="237.5" r=".71"/>
<circle cx="149.4" cy="237.5" r=".71"/>
<circle cx="240.8" cy="227.4" r=".71"/>
<circle cx="240.8" cy="229.9" r=".71"/>
<circle cx="240.8" cy="224.8" r=".71"/>
</g>
<g font-size="11.1">
<text x="184.9" y="26.7">INVERTER</text>
<text x="157" y="36.9">CURRENT SENSORS</text>
</g>
<g font-size="6">
<text x="39.7" y="13.5">1</text>
<text x="108.3" y="13.5">2</text>
<text x="179.4" y="13.5">3</text>
<text x="249.2" y="13.5">4</text>
<text x="319.1" y="13.5">5</text>
<text x="390.2" y="13.5">6</text>
<text x="27" y="23.7">A3</text>
<text x="19.4" y="40.2">A</text>
<text x="419.4" y="40.2">A</text>
<text x="19.7" y="110">B</text>
<text x="419.4" y="110">B</text>
<text x="19.7" y="185">C</text>
<text x="419.4" y="185">C</text>
<text x="17.1" y="258.6">D</text>
<text x="419.4" y="258.6">D</text>
<text x="39.7" y="290.4">1</text>
<text x="108.3" y="290.4">2</text>
<text x="176.8" y="290.4">3</text>
<text x="249.2" y="290.4">4</text>
<text x="319.1" y="290.4">5</text>
<text x="366.1" y="290.4">6</text>
</g>
<text font-size="5.9" x="369.1" y="249">KAA26800ACP</text>
<text font-size="5.6" x="177.3" y="44.5">ROOM=INV_CURR_SENS</text>
<text font-size="5.3" x="343.2" y="87.2">TB7</text>
<text font-size="4.5" x="332.2" y="128.3">[5MM PIN LENGTH]</text>
<g font-size="4.2">
<text x="183.5" y="59.7">T60404_N4647_X764</text>
<text x="199" y="56.7">CS5</text>
<text x="181.1" y="73.7">OUT</text>
<text x="181.1" y="78.8">VREF</text>
<text x="181.1" y="83.9">V+</text>
<text x="334" y="81.1">WAGO_745_653</text>
<text x="181.1" y="89">0V</text>
<text x="348.7" y="94">1</text>
<text x="348.7" y="106.7">2</text>
<text x="348.7" y="119.4">3</text>
<text x="183.5" y="125.8">T60404_N4647_X764</text>
<text x="199" y="122.7">CS6</text>
<text x="181.1" y="139.8">OUT</text>
<text x="181.1" y="144.8">VREF</text>
<text x="181.1" y="149.9">V+</text>
<text x="181.1" y="155">0V</text>
<text x="199" y="191.3">CS4</text>
<text x="183.5" y="194.4">T60404_N4647_X764</text>
<text x="181.1" y="208.3">OUT</text>
<text x="181.1" y="213.4">VREF</text>
<text x="181.1" y="218.5">V+</text>
<text x="154.4" y="227.1">100PF</text>
<text x="154.4" y="224.1">C401</text>
<text x="181.1" y="223.6">0V</text>
<text x="154.4" y="233.2">5%</text>
<text x="154.4" y="230.2">50V</text>
</g>
<text font-size="3.9" x="357.6" y="249">DWG</text>
<g font-size="3.6">
<text x="37.6" y="59.7">ROOM=INV_CURR_SENS</text>
<text x="46" y="57.2">ROOM=INV_CURR_SENS</text>
<text x="118.4" y="56.7">INV_I_U+</text>
<text x="169.2" y="56.7">CS5_OUT</text>
<text x="37.6" y="62.3">ROOM=INV_CURR_SENS</text>
<text x="37.6" y="64.8">ROOM=INV_CURR_SENS</text>
<text x="37.6" y="69.9">ROOM=INV_CURR_SENS</text>
<text x="37.6" y="67.4">ROOM=INV_CURR_SENS</text>
<text x="118.4" y="66.9">INV_U_REF</text>
<text x="308.9" y="89.7">INV_U</text>
<text x="311.4" y="102.4">INV_V</text>
<text x="202.2" y="115.1">INV_U1</text>
<text x="311.4" y="115.1">INV_W</text>
<text x="110.7" y="125.3">INV_I_V+</text>
<text x="108.2" y="135.4">INV_V_REF</text>
<text x="334.8" y="133.4">ROOM=INV_CURR_SENS</text>
<text x="30" y="143.6">ROOM=INV_CURR_SENS</text>
<text x="30" y="148.6">ROOM=INV_CURR_SENS</text>
<text x="30" y="151.2">ROOM=INV_CURR_SENS</text>
<text x="30" y="153.7">ROOM=INV_CURR_SENS</text>
<text x="40.9" y="156.3">ROOM=INV_CURR_SENS</text>
<text x="199.6" y="178.6">INV_V1</text>
<text x="113.3" y="191.3">INV_I_W+</text>
<text x="164.1" y="191.3">CS4_OUT</text>
<text x="30" y="209.6">ROOM=INV_CURR_SENS</text>
<text x="30" y="204.5">ROOM=INV_CURR_SENS</text>
<text x="30" y="207.1">ROOM=INV_CURR_SENS</text>
<text x="113.3" y="204">INV_W_REF</text>
<text x="30" y="212.1">ROOM=INV_CURR_SENS</text>
<text x="30" y="214.7">ROOM=INV_CURR_SENS</text>
<text x="197.1" y="249.7">INV_W1</text>
</g>
<g font-size="3.5">
<text x="121.4" y="111.8">GND</text>
<text x="121.4" y="180.4">GND</text>
<text x="124" y="249">GND</text>
</g>
<g font-size="3.4">
<text x="205.7" y="80.8">//</text>
<text x="154.4" y="89.5">C397</text>
<text x="154.4" y="95.6">50V</text>
<text x="154.4" y="92.5">100PF</text>
<text x="154.4" y="98.6">5%</text>
<text x="205.7" y="146.9">//</text>
<text x="157" y="155.5">C398</text>
<text x="157" y="161.6">50V</text>
<text x="157" y="158.5">100PF</text>
<text x="157" y="164.6">5%</text>
<text x="205.7" y="215.4">//</text>
</g>
<g font-size="3.1">
<text x="120.1" y="75">+5V</text>
<text x="120.1" y="141">+5V</text>
<text x="125.2" y="209.6">+5V</text>
</g>
<g font-size="3">
<text x="28.7" y="274.4">2017-08-21 REVISED.</text>
<text x="62.5" y="274.4">SEE KAA26800ACP_CDOC.DOC FOR DETAILS (CN1037523) MILLETT S / MAGDA RF</text>
<text x="118.3" y="270.4">CHANGES</text>
<text x="294.8" y="275.6">(High Voltage Power Board)</text>
<text x="312.5" y="271.8">HVPB</text>
<text x="366.3" y="274.1">W. HUANG</text>
<text x="366.3" y="270.3">S. MILLETT</text>
<text x="306.9" y="279.4">OVFR03A-406</text>
<text x="366.3" y="282">CN897873</text>
<text x="366.3" y="278.2">R. MAGDA</text>
<text x="407.2" y="282">11</text>
</g>
<g font-size="2.9">
<text x="93" y="87.2" transform="rotate(-90 93 87.2)">1</text>
<text x="108.2" y="87.2" transform="rotate(-90 108.2 87.2)">1</text>
<text x="120.9" y="87.2" transform="rotate(-90 120.9 87.2)">1</text>
<text x="133.6" y="87.2" transform="rotate(-90 133.6 87.2)">1</text>
<text x="343" y="89.7">1</text>
<text x="93" y="99.8" transform="rotate(-90 93 99.8)">2</text>
<text x="108.2" y="99.8" transform="rotate(-90 108.2 99.8)">2</text>
<text x="120.9" y="99.8" transform="rotate(-90 120.9 99.8)">2</text>
<text x="133.6" y="99.8" transform="rotate(-90 133.6 99.8)">2</text>
<text x="343" y="102.4">2</text>
<text x="343" y="115.1">3</text>
<text x="98" y="153.2" transform="rotate(-90 98 153.2)">1</text>
<text x="110.7" y="153.2" transform="rotate(-90 110.7 153.2)">1</text>
<text x="123.4" y="153.2" transform="rotate(-90 123.4 153.2)">1</text>
<text x="136.1" y="153.2" transform="rotate(-90 136.1 153.2)">1</text>
<text x="98" y="165.8" transform="rotate(-90 98 165.8)">2</text>
<text x="110.7" y="165.8" transform="rotate(-90 110.7 165.8)">2</text>
<text x="123.4" y="165.8" transform="rotate(-90 123.4 165.8)">2</text>
<text x="136.1" y="165.8" transform="rotate(-90 136.1 165.8)">2</text>
<text x="90.4" y="221.8" transform="rotate(-90 90.4 221.8)">1</text>
<text x="105.7" y="221.8" transform="rotate(-90 105.7 221.8)">1</text>
<text x="120.9" y="221.8" transform="rotate(-90 120.9 221.8)">1</text>
<text x="133.6" y="221.8" transform="rotate(-90 133.6 221.8)">1</text>
<text x="90.4" y="234.4" transform="rotate(-90 90.4 234.4)">2</text>
<text x="105.7" y="234.4" transform="rotate(-90 105.7 234.4)">2</text>
<text x="120.9" y="234.4" transform="rotate(-90 120.9 234.4)">2</text>
<text x="133.6" y="234.4" transform="rotate(-90 133.6 234.4)">2</text>
</g>
<g font-size="2.5">
<text x="157" y="54.6">R577</text>
<text x="157" y="59.8">0</text>
<text x="157" y="62.2">0%</text>
<text x="157" y="64.7">0W</text>
<text x="141.7" y="123.1">R148</text>
<text x="141.7" y="130.8">0%</text>
<text x="141.7" y="128.4">0</text>
<text x="141.7" y="133.3">0W</text>
<text x="149.4" y="189.2">R576</text>
<text x="149.4" y="194.5">0</text>
<text x="149.4" y="196.8">0%</text>
<text x="149.4" y="199.3">0W</text>
<text x="362.7" y="257.9">OTIS ENGINEERING CENTER</text>
<text x="371.6" y="262.9">CHANGWON, KOREA</text>
</g>
<g font-size="2.4">
<text x="155.3" y="56.7">1</text>
<text x="167.6" y="56.7">2</text>
<text x="231.1" y="64.3">11</text>
<text x="231.1" y="61.8">12</text>
<text x="170.5" y="71.9">2</text>
<text x="231.1" y="69.4">9</text>
<text x="231.1" y="66.9">10</text>
<text x="170.5" y="77">1</text>
<text x="170.5" y="82.1">4</text>
<text x="97.3" y="87.8">C131</text>
<text x="112.5" y="87.8">C133</text>
<text x="125.2" y="87.8">C135</text>
<text x="137.9" y="87.8">C137</text>
<text x="149.9" y="87.2" transform="rotate(-90 149.9 87.2)">1</text>
<text x="170.5" y="87.2">3</text>
<text x="231.1" y="89.7">8</text>
<text x="97.3" y="90.3">10U</text>
<text x="97.3" y="92.9">10V</text>
<text x="97.3" y="95.5">10%</text>
<text x="112.5" y="95.5">10%</text>
<text x="112.5" y="90.3">10U</text>
<text x="112.5" y="92.9">10V</text>
<text x="125.2" y="92.9">10V</text>
<text x="125.2" y="95.5">10%</text>
<text x="125.2" y="90.3">1U</text>
<text x="137.9" y="95.5">10%</text>
<text x="137.9" y="92.9">16V</text>
<text x="137.9" y="90.3">0.1U</text>
<text x="231.1" y="92.3">7</text>
<text x="231.1" y="94.8">6</text>
<text x="149.9" y="99.5" transform="rotate(-90 149.9 99.5)">2</text>
<text x="231.1" y="97.3">5</text>
<text x="140" y="125.3">1</text>
<text x="152.4" y="125.3">2</text>
<text x="231.1" y="130.4">11</text>
<text x="231.1" y="127.8">12</text>
<text x="170.5" y="138">2</text>
<text x="231.1" y="135.4">9</text>
<text x="231.1" y="132.9">10</text>
<text x="170.5" y="143.1">1</text>
<text x="170.5" y="148.1">4</text>
<text x="102.4" y="153.9">C140</text>
<text x="115.1" y="153.9">C141</text>
<text x="127.8" y="153.9">C142</text>
<text x="140.5" y="153.9">C143</text>
<text x="152.4" y="153.2" transform="rotate(-90 152.4 153.2)">1</text>
<text x="170.5" y="153.2">3</text>
<text x="231.1" y="155.8">8</text>
<text x="102.4" y="159">10V</text>
<text x="102.4" y="156.4">10U</text>
<text x="102.4" y="161.5">10%</text>
<text x="115.1" y="159">10V</text>
<text x="115.1" y="156.4">10U</text>
<text x="115.1" y="161.5">10%</text>
<text x="127.8" y="161.5">10%</text>
<text x="127.8" y="156.4">1U</text>
<text x="127.8" y="159">10V</text>
<text x="140.5" y="156.4">0.1U</text>
<text x="140.5" y="159">16V</text>
<text x="140.5" y="161.5">10%</text>
<text x="231.1" y="158.3">7</text>
<text x="231.1" y="160.8">6</text>
<text x="152.4" y="165.6" transform="rotate(-90 152.4 165.6)">2</text>
<text x="231.1" y="163.4">5</text>
<text x="147.7" y="191.3">1</text>
<text x="160" y="191.3">2</text>
<text x="231.1" y="196.4">12</text>
<text x="231.1" y="201.5">10</text>
<text x="231.1" y="198.9">11</text>
<text x="170.5" y="206.6">2</text>
<text x="231.1" y="204">9</text>
<text x="170.5" y="211.6">1</text>
<text x="149.9" y="221.8" transform="rotate(-90 149.9 221.8)">1</text>
<text x="170.5" y="216.7">4</text>
<text x="170.5" y="221.8">3</text>
<text x="94.7" y="222.5">C130</text>
<text x="94.7" y="227.5">10V</text>
<text x="94.7" y="224.9">10U</text>
<text x="110" y="227.5">10V</text>
<text x="110" y="224.9">10U</text>
<text x="110" y="222.5">C132</text>
<text x="125.2" y="224.9">1U</text>
<text x="125.2" y="227.5">10V</text>
<text x="125.2" y="222.5">C134</text>
<text x="137.9" y="222.5">C136</text>
<text x="137.9" y="227.5">16V</text>
<text x="137.9" y="224.9">0.1U</text>
<text x="231.1" y="224.3">8</text>
<text x="231.1" y="226.9">7</text>
<text x="94.7" y="230.1">10%</text>
<text x="110" y="230.1">10%</text>
<text x="125.2" y="230.1">10%</text>
<text x="137.9" y="230.1">10%</text>
<text x="231.1" y="229.4">6</text>
<text x="231.1" y="232">5</text>
<text x="149.9" y="234.2" transform="rotate(-90 149.9 234.2)">2</text>
<text x="398.3" y="273.1">2017-01-06</text>
</g>
<g font-size="2.3">
<text x="32" y="16.6">CR-11 : @KAA26800ACP_LIB.KAA26800ACP_LIB(SCH_1):PAGE11</text>
<text x="109.3" y="57.2">13A2&lt;</text>
<text x="109.3" y="67.4">13B2&lt;</text>
<text x="183" y="115.6">37C1&lt;</text>
<text x="192.1" y="115.6">30C6&lt;</text>
<text x="101.7" y="125.8">13B4&lt;</text>
<text x="99.2" y="135.9">13C4&lt;</text>
<text x="180.4" y="179.1">37D1&lt;</text>
<text x="189.6" y="179.1">31C6&lt;</text>
<text x="104.2" y="191.8">13C2&lt;</text>
<text x="104.2" y="204.5">13D2&lt;</text>
<text x="177.9" y="250.2">37D1&lt;</text>
<text x="187" y="250.2">32C6&lt;</text>
</g>
<g font-size="2">
<text x="356.9" y="270.3">DRAWN</text>
<text x="356.9" y="274.1">CHK</text>
<text x="356.9" y="282">AUTH</text>
<text x="356.9" y="278.2">APPD</text>
<text x="376.7" y="290.9">WITH OTIS DOCUMENT 52847</text>
<text x="379.2" y="288.3">DRAFTED IN ACCORDANCE</text>
</g>
<g font-size="1.6">
<text x="396.7" y="269.3">ORIGINAL DATE</text>
<text x="396.7" y="282">SHEET</text>
<text x="407.7" y="277.2">SHEETS</text>
</g>
<g font-size="1.5">
<text x="127" y="78.3">VCC_ARROW</text>
<text x="127" y="144.3">VCC_ARROW</text>
<text x="127" y="212.9">VCC_ARROW</text>
</g>
<g font-size="1.3">
<text x="328.1" y="245.2">WARNING</text>
<text x="307.1" y="249">THE PROPERTY OF OTIS ELEVATOR COMPANY (OTIS).</text>
<text x="307.1" y="250.3">IT IS DELIVERED</text>
<text x="307.1" y="247.8">THIS WORK AND THE INFORMATION IT CONTAINS ARE</text>
<text x="307.1" y="250.3">IT IS DELIVERED TO OTHERS ON THE EXPRESS</text>
<text x="307.1" y="251.6">CONDITION THAT IT WILL BE USED ONLY FOR, OR ON</text>
<text x="307.1" y="252.8">BEHALF OF, OTIS; THAT NEITHER IT NOR THE</text>
<text x="307.1" y="254.1">INFORMATION IT CONTAINS WILL BE REPRODUCED OR</text>
<text x="307.1" y="255.4">DISCLOSED, IN WHOLE OR IN PART, WITHOUT THE</text>
<text x="307.1" y="256.6">PRIOR WRITTEN CONSENT OF OTIS; AND THAT ON</text>
<text x="307.1" y="257.9">DEMAND IT AND ANY COPIES WILL BE PROMPTLY</text>
<text x="307.1" y="259.2">RETURNED TO OTIS.</text>
<text x="307.1" y="261.7">UNPUBLISHED WORK</text>
<text x="325.2" y="261.7">C</text>
<text x="327.5" y="261.7">OTIS ELEVATOR COMPANY</text>
<text x="307.1" y="264.3">ALL RIGHTS RESERVED.</text>
</g>
<g font-size=".8">
<text x="344.9" y="95.3">5</text>
<text x="344.9" y="92.8">4</text>
<text x="344.9" y="97.8">6</text>
<text x="344.9" y="105.5">7</text>
<text x="344.9" y="110.5">9</text>
<text x="344.9" y="108">8</text>
<text x="344.9" y="118.2">10</text>
<text x="344.9" y="123.2">12</text>
<text x="344.9" y="120.7">11</text>
</g>
</svg>
